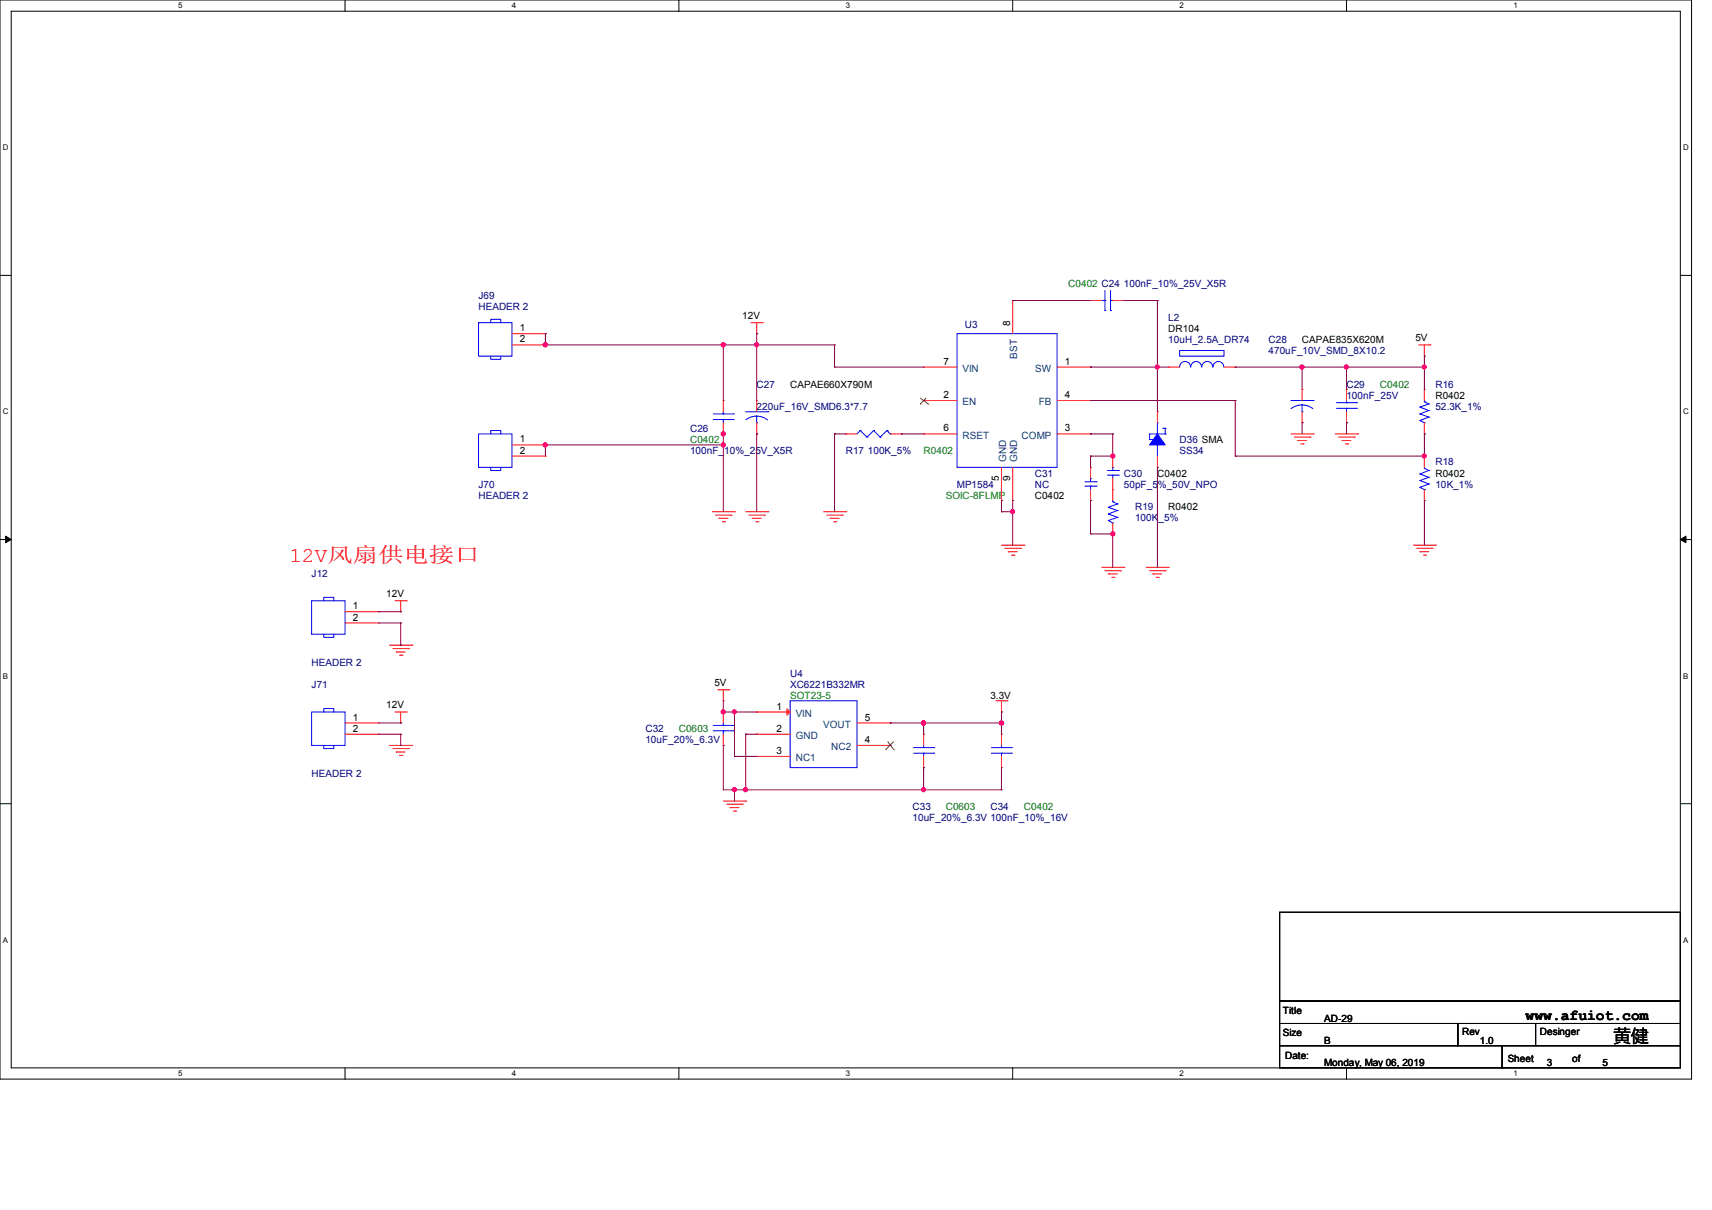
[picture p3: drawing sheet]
<svg xmlns="http://www.w3.org/2000/svg" width="297mm" height="210mm" viewBox="0 0 297 210" stroke-linecap="round" stroke-linejoin="round" font-family="sans-serif">
<path d="M0 0h293.5v187.3h-293.5zM1.9 1.9h289.6v183.4h-289.6z" fill="none" stroke="#000" stroke-width=".17"/>
<g fill="#fff">
<path d="M30.9 .2h.8v1.5h-.8z"/>
<path d="M30.9 185.5h.8v1.6h-.8z"/>
</g>
<path d="M59.9 0v1.9M59.9 185.3v2" fill="none" stroke="#000" stroke-width=".17"/>
<g fill="#fff">
<path d="M88.8 .2h.8v1.5h-.8z"/>
<path d="M88.8 185.5h.8v1.6h-.8z"/>
</g>
<path d="M117.8 0v1.9M117.8 185.3v2" fill="none" stroke="#000" stroke-width=".17"/>
<g fill="#fff">
<path d="M146.7 .2h.8v1.5h-.8z"/>
<path d="M146.7 185.5h.8v1.6h-.8z"/>
</g>
<path d="M175.7 0v1.9M175.7 185.3v2" fill="none" stroke="#000" stroke-width=".17"/>
<g fill="#fff">
<path d="M204.6 .2h.8v1.5h-.8z"/>
<path d="M204.6 185.5h.8v1.6h-.8z"/>
</g>
<path d="M233.6 0v1.9M233.6 185.3v2" fill="none" stroke="#000" stroke-width=".17"/>
<g fill="#fff">
<path d="M262.6 .2h.7v1.5h-.7z"/>
<path d="M262.6 185.5h.7v1.6h-.7z"/>
<path d="M.5 24.8h1v1.6h-1z"/>
<path d="M292 24.8h1v1.6h-1z"/>
<path d="M.5 70.7h1v1.5h-1z"/>
<path d="M292 70.7h1v1.5h-1z"/>
</g>
<path d="M0 47.8h1.9M291.5 47.8h2" fill="none" stroke="#000" stroke-width=".17"/>
<g fill="#fff">
<path d="M.5 116.5h.9v1.6h-.9z"/>
<path d="M292 116.5h.9v1.6h-.9z"/>
</g>
<path d="M0 93.6h1.9M291.5 93.6h2" fill="none" stroke="#000" stroke-width=".17"/>
<path d="M1 93l.9 .6-.9 .6zM291.5 93.6l1-.6v1.2z" fill="#000" stroke="#000" stroke-width=".17"/>
<g fill="#fff">
<path d="M.5 162.4h.9v1.5h-.9z"/>
<path d="M292 162.4h.9v1.5h-.9z"/>
</g>
<path d="M0 139.5h1.9M291.5 139.5h2M222 158.3h69.5v15.4h-69.5zM222 177.6h30.9v3.9h-30.9zM222 173.7h69.5v3.9h-69.5zM252.9 177.6h38.6v3.9h-38.6zM266.4 177.6v3.9M222 181.5h38.6v3.8h-38.6zM260.6 181.5h30.9v3.8h-30.9zM266.4 181.5h.1" fill="none" stroke="#000" stroke-width=".17"/>
<g fill="none" stroke="#f00" stroke-width=".17">
<path d="M88.8 59.9h5.8M88.8 57.9h5.8M94.6 57.9h.1M94.6 59.9h.1M130.3 56h1.9M131.3 57.9h.1M131.3 56v1.9M132.2 56h.1M175.7 52.2h.1M175.7 52.2v5.7M189.2 52.2h.1M189.2 52.2h1.9"/>
<path d="M193 52.2h2M195 52.2h.1M246.1 59.9h2M247.1 59.9v1.9M248.1 59.9h.1M88.8 77.2h5.8M88.8 79.2h5.8M94.6 77.2h.1M94.6 79.2h.1M125.5 69.5h.1M125.5 75.3h.1M125.5 69.5v2"/>
<path d="M125.5 73.4v1.9M131.3 69.5h.1M131.3 75.3h.1M131.3 69.5v2M131.3 73.4v1.9M146.7 75.3h.1M146.7 75.3h2M154.4 75.3h2M156.4 75.3h.1M160.2 69.5h.1M160.2 75.3h.1M160.2 63.7h.1"/>
<path d="M160.2 75.3h5.8M160.2 63.7h5.8M160.2 69.5h5.8M183.4 75.3h5.8M183.4 63.7h5.8M183.4 69.5h5.8M189.2 63.7h.1M189.2 75.3h.1M189.2 69.5h.1M193 79.2h.1M193 79.2v1.9M200.8 71.5h.1"/>
<path d="M200.8 71.5v1.9M200.8 79.2v1.9M202.7 63.7h.1M202.7 63.7h1.9M212.3 63.7h2M214.3 63.7h.1M223.9 75.3h3.9M224.5 75.9h2.7M225.1 76.5h.1M225.1 76.5h1.6M225.7 77h.4M225.9 67.6h.1"/>
<path d="M225.9 73.4h.1M225.9 67.6v1.9M225.9 71.5v1.9M226.1 77h.1M227.2 75.9h.1M227.8 75.3h.1M231.6 75.3h3.9M232.2 75.9h2.7M232.8 76.5h.1M232.8 76.5h1.6M233.4 77h.4M233.6 67.6h.1"/>
<path d="M233.6 73.4h.1M233.6 67.6v1.9M233.6 71.5v1.9M233.8 77h.1M234.9 75.9h.1M235.5 75.3h.1M247.1 61.8h.1M247.1 79.2h.1M247.1 75.3h.1M247.1 67.6h.1M247.1 67.6v1.9M247.1 73.4v1.9"/>
<path d="M247.1 79.2v1.9M123.6 88.8h3.8M124.1 89.4h2.7M124.7 90h.1M124.7 90h1.6M125.3 90.6h.4M125.7 90.6h.1M126.8 89.4h.1M127.4 88.8h.1M129.4 88.8h3.8M129.9 89.4h2.7M130.5 90h.1"/>
<path d="M130.5 90h1.5M131.1 90.6h.4M131.5 90.6h.1M132.6 89.4h.1M133.2 88.8h.1M142.9 88.8h3.8M143.4 89.4h2.7M144 90h.1M144 90h1.6M144.6 90.6h.4M145 90.6h.1M146.1 89.4h.1"/>
<path d="M146.7 88.8h.1M173.7 86.9h.1M173.7 94.6h3.9M173.7 81.1v5.8M174.3 95.2h2.7M174.9 95.8h.1M174.9 95.8h1.5M175.5 96.4h.4M175.7 86.9h.1M175.7 81.1v5.8M175.9 96.4h.1M177 95.2h.1"/>
<path d="M177.6 94.6h.1M189.2 86.9h.1M189.2 81.1h.1M189.2 81.1v1.9M189.2 85v1.9M191.1 98.5h3.9M191.7 99.1h2.7M192.3 99.6h.1M192.3 99.6h1.5M193 92.7h.1M193 85h.1M193 83v3.9"/>
<path d="M193 90.8v1.9M194.4 99.1h.1M195 98.5h.1M198.8 98.5h3.9M199.4 99.1h2.7M200 99.6h.1M200 99.6h1.5M200.8 81.1h.1M202.1 99.1h.1M202.7 98.5h.1M245.2 94.6h3.8M245.7 95.2h2.8"/>
<path d="M246.3 95.8h.1M246.3 95.8h1.6M246.9 96.4h.4M247.1 86.9h.1M247.1 85v1.9M247.3 96.4h.1M248.5 95.2h.1M249 94.6h.1M59.9 106.2h5.8M59.9 108.1h5.8M65.7 106.2h.1M65.7 108.1h.1"/>
<path d="M67.6 112h3.9M68.2 112.6h2.7M68.5 104.3h2M68.7 113.2h.1M68.7 113.2h1.6M69.3 113.7h.4M69.5 106.2h.1M69.5 104.3v1.9M69.7 113.7h.1M70.5 104.3h.1M70.9 112.6h.1M71.5 112h.1"/>
<path d="M124.5 119.7h1.9M125.5 119.7v1.9M126.4 119.7h.1M192.9 100.2h.4M193.3 100.2h.1M200.6 100.2h.4M201 100.2h.1M59.9 125.5h5.8M59.9 127.4h5.8M65.7 125.5h.1M65.7 127.4h.1M67.6 129.4h3.9"/>
<path d="M68.2 129.9h2.7M68.5 123.6h2M68.7 130.5h.1M68.7 130.5h1.6M69.3 131.1h.4M69.5 125.5h.1M69.5 123.6v1.9M69.7 131.1h.1M70.5 123.6h.1M70.9 129.9h.1M71.5 129.4h.1M125.5 121.6h.1"/>
<path d="M125.5 123.6h.1M125.5 129.4h.1M125.5 139h3.9M125.5 123.6v1.9M125.5 127.4v2M126.1 139.6h2.7M128.8 139.6h.1M129.4 139h.1M131.3 123.6h.1M131.3 127.4h.1M131.3 131.3h.1M131.3 123.6h5.8"/>
<path d="M131.3 127.4h5.8M131.3 131.3h5.8M148.7 129.4h5.7M148.7 125.5h5.7M154.4 129.4h.1M154.4 125.5h.1M160.2 127.4h.1M160.2 133.2h.1M160.2 127.4v2M160.2 131.3v1.9M172.8 121.6h1.9M173.7 123.6h.1"/>
<path d="M173.7 127.4h.1M173.7 133.2h.1M173.7 121.6v2M173.7 127.4v2M173.7 131.3v1.9M174.7 121.6h.1M126.7 140.2h.1M126.7 140.2h1.5M127.2 140.8h.4M127.6 140.8h.1"/>
</g>
<g fill="none" stroke="#00f" stroke-width=".17">
<path d="M83 56h5.8v5.8h-5.8zM85.1 56v-.6h1.8v.6M166 57.9h17.4v23.2h-17.4zM191.1 52.2h.6M191.7 53.9h.1M191.7 52.2h.1M191.7 50.4v3.5M192.7 52.2h.1M192.7 53.9h.1M192.7 52.2h.3M192.7 50.4v3.5M83 75.3h5.8v5.8h-5.8z"/>
<path d="M85.1 61.8v.6h1.8v-.6M85.1 75.3v-.6h1.8v.6M123.7 72.8h3.5M123.7 71.8h3.5M125.5 71.8h.1M125.5 72.8h.1M125.5 71.5v.3M125.5 72.8v.6M127.2 72.8h.1M127.2 71.8h.1M129.4 71.5h3.8M131.3 73.4h.1"/>
<path d="M131.3 72.2l1.2 .3 .7 .4M131.3 72.2l-.8 .1-1.1 .5M131.3 72.2v1.2M133.2 71.5h.1M149.2 74.7h.1M149.2 74.7l-.5 .6M149.2 74.7l1.2 1.2M150.4 75.9h.1M151.6 74.7h.1M151.6 74.7l-1.2 1.2M151.6 74.7l1.1 1.2M152.7 75.9h.1"/>
<path d="M153.9 74.7h.1M153.9 74.7l-1.2 1.2M153.9 74.7l.5 .6M154.4 75.3h.1M199.4 76.3h.1M199.4 76.3h.4M199.8 76.3h.1M200.8 77.2h.1M200.8 73.4h.1M200.8 73.4v1.9M200.8 77.2v2M201.8 74.3h.1"/>
<path d="M201.8 74.3h.3M202.1 75.3h.1M202.1 74.3h.1M202.1 75.3h-2.7v1M202.1 74.3v1M204.6 60.8h7.7v1h-7.7zM204.6 63.7a.95 .95 0 0 1 1-1 .95 .95 0 0 1 .9 1M206.6 63.7a.93 .93 0 0 1 .9-1 .93 .93 0 0 1 .9 1M208.5 63.7a.95 .95 0 0 1 .9-1 .95 .95 0 0 1 1 1M210.4 63.7a.93 .93 0 0 1 1-1 .93 .93 0 0 1 .9 1M223.9 69.5h3.9M225.9 71.5h.1"/>
<path d="M225.9 70.3l1.2 .2 .7 .4M225.9 70.3l-.8 .1-1.1 .5M225.9 70.3v1.2M227.8 69.5h.1M231.9 70.9h3.4M231.9 69.9h3.4M233.6 69.9h.1M233.6 70.9h.1M233.6 69.5v.4M233.6 70.9v.6M235.3 70.9h.1M235.3 69.9h.1"/>
<path d="M246.3 70.7h.1M246.3 71.8h.1M246.3 73h.1M246.3 70.7l1.6 .5M246.3 71.8l1.6 .6M246.3 73l.8 .4M247.1 73.4h.1M247.1 69.7h.1M247.1 69.5v.2M247.1 69.7l.8 .4M247.9 70.1h.1M247.9 71.2h.1"/>
<path d="M247.9 72.4h.1M247.9 70.1l-1.6 .6M247.9 71.2l-1.6 .6M247.9 72.4l-1.6 .6M85.1 81.1v.6h1.8v-.6M188.2 84.4h2M188.2 83.6h2M189.2 83h.1M189.2 84.4h.1M189.2 83v.6M189.2 84.4v.6M190.2 84.4h.1"/>
<path d="M190.2 83.6h.1M192.1 82.5h1.9M192.1 81.7h1.9M192.3 88.1h.1M192.3 89.2h.1M192.3 90.3h.1M192.3 88.1l1.5 .5M192.3 89.2l1.5 .6M192.3 90.3l.7 .5M193 90.8h.1M193 87.1h.1M193 81.1h.1"/>
<path d="M193 82.5h.1M193 87.1l.8 .4M193 81.1v.6M193 82.5v.5M193 86.9v.2M193.8 87.5h.1M193.8 88.6h.1M193.8 89.8h.1M193.8 87.5l-1.5 .6M193.8 88.6l-1.5 .6M193.8 89.8l-1.5 .5M194 82.5h.1"/>
<path d="M194 81.7h.1M246.3 82.3h.1M246.3 83.4h.1M246.3 84.6h.1M246.3 82.3l1.6 .5M246.3 83.4l1.6 .6M246.3 84.6l.8 .4M247.1 85h.1M247.1 81.3h.1M247.1 81.3l.8 .4M247.1 81.1v.2M247.9 81.7h.1"/>
<path d="M247.9 82.8h.1M247.9 84h.1M247.9 81.7l-1.6 .6M247.9 82.8l-1.6 .6M247.9 84l-1.6 .6M54.1 104.3h5.8v5.8h-5.8zM56.2 104.3v-.6h1.7v.6M56.2 110.1v.5h1.7v-.5M54.1 123.6h5.8v5.8h-5.8zM56.2 123.6v-.6h1.7v.6M56.2 129.4v.5h1.7v-.5M123.7 126.8h3.5"/>
<path d="M123.7 125.9h3.5M125.5 125.9h.1M125.5 126.8h.1M125.5 125.5v.4M125.5 126.8v.6M127.2 126.8h.1M127.2 125.9h.1M137.1 121.6h11.6v11.6h-11.6zM158.5 130.7h3.5M158.5 129.8h3.5M160.2 129.8h.1M160.2 130.7h.1"/>
<path d="M160.2 129.4v.4M160.2 130.7v.6M162 130.7h.1M162 129.8h.1M172 130.7h3.5M172 129.8h3.5M173.7 129.8h.1M173.7 130.7h.1M173.7 129.4v.4M173.7 130.7v.6M175.5 130.7h.1M175.5 129.8h.1"/>
</g>
<path d="M200.8 75.3l1.3 1.9h-2.7z" fill-rule="evenodd" fill="#00f" stroke="#00f" stroke-width=".17"/>
<path d="M136.5 123l.6 .6-.6 .5z" fill="#f00" stroke="#f00" stroke-width=".17"/>
<path d="M159.6 70.1h.1M159.6 69.1l1.4 1M160.7 69.1l-1.1 1M161 70.1h.1M153.6 130.1h.1M154 128.7l1 1.4M155 130.1h.1M155 128.7l-1.4 1.4" fill="none" stroke="#804000" stroke-width=".17"/>
<g fill="none" stroke="#800040" stroke-width=".17">
<path d="M94.6 59.9h.1M94.6 57.9h.1M94.6 59.9h50.2M94.6 57.9v2M125.5 59.9h.1M125.5 59.9v9.6M131.3 59.9h.1M131.3 57.9h.1M131.3 57.9v11.6M144.8 59.9h.1M144.8 59.9v3.8M175.7 52.2h.1"/>
<path d="M175.7 52.2h13.5M195 52.2h.1M195 52.2h5.8M200.8 52.2h.1M200.8 52.2v19.3M94.6 77.2h.1M94.6 77.2h30.9M94.6 77.2v2M125.5 77.2h.1M125.5 75.3h.1M125.5 75.3v13.5M131.3 75.3h.1"/>
<path d="M131.3 75.3v13.5M144.8 75.3h.1M144.8 63.7h.1M144.8 75.3v13.5M144.8 63.7h15.4M144.8 75.3h1.9M156.4 75.3h.1M156.4 75.3h3.8M189.2 63.7h.1M189.2 75.3h.1M189.2 79.2h.1M189.2 69.5h.1"/>
<path d="M189.2 63.7h13.5M189.2 75.3h3.8M189.2 79.2v1.9M189.2 69.5h25.1M193 75.3h.1M193 75.3v3.9h-3.8M200.8 63.7h.1M214.3 79.2h.1M214.3 63.7h.1M214.3 69.5h.1M214.3 63.7h32.8M214.3 69.5v9.7"/>
<path d="M225.9 73.4h.1M225.9 63.7h.1M225.9 63.7v3.9M225.9 73.4v1.9M233.6 63.7h.1M233.6 73.4h.1M233.6 63.7v3.9M233.6 73.4v1.9M247.1 63.7h.1M247.1 75.3h.1M247.1 61.8h.1M247.1 75.3v3.9h-32.8"/>
<path d="M247.1 61.8v5.8M173.7 88.8h.1M173.7 86.9h.1M173.7 88.8h2M173.7 86.9v1.9M175.7 88.8h.1M175.7 86.9h.1M175.7 86.9v7.7M189.2 92.7h.1M189.2 86.9h.1M189.2 86.9v5.8M189.2 92.7h3.8"/>
<path d="M193 92.7h.1M193 92.7v5.8M200.8 81.1h.1M200.8 81.1v17.4M247.1 86.9h.1M247.1 86.9v7.7M65.7 106.2h3.8M65.7 108.1h3.8M69.5 106.2h.1M69.5 108.1h.1M69.5 112h.1M69.5 108.1v3.9"/>
<path d="M65.7 125.5h3.8M65.7 127.4h3.8M69.5 125.5h.1M69.5 127.4h.1M69.5 129.4h.1M69.5 127.4v2M125.5 129.4h.1M125.5 123.6h.1M125.5 121.6v2M125.5 129.4v7.7h48.2M125.5 123.6h5.8M127.4 137.1h.1"/>
<path d="M127.4 123.6h.1M127.4 131.3h.1M127.4 123.6v7.7M127.4 137.1v1.9M127.4 131.3h3.9M129.4 137.1h.1M129.4 127.4h.1M129.4 127.4h1.9M129.4 127.4v9.7M154.4 125.5h.1M154.4 125.5h19.3M160.2 125.5h.1"/>
<path d="M160.2 137.1h.1M160.2 133.2h.1M160.2 125.5v1.9M160.2 133.2v3.9M173.7 123.6h.1M173.7 125.5h.1M173.7 137.1h.1M173.7 123.6v3.8M173.7 133.2v3.9"/>
</g>
<g fill="#f0f" stroke="#f0f" stroke-width=".17">
<circle cx="247.1" cy="79.1" r=".36"/>
<circle cx="200.8" cy="63.7" r=".36"/>
<circle cx="175.7" cy="88.8" r=".36"/>
<circle cx="193" cy="79.1" r=".37"/>
<circle cx="193" cy="92.6" r=".37"/>
<circle cx="233.6" cy="63.7" r=".36"/>
<circle cx="247.1" cy="63.7" r=".36"/>
<circle cx="225.9" cy="63.7" r=".37"/>
<circle cx="131.3" cy="59.8" r=".36"/>
<circle cx="94.6" cy="59.8" r=".36"/>
<circle cx="125.5" cy="59.8" r=".37"/>
<circle cx="173.7" cy="125.5" r=".38"/>
<circle cx="160.2" cy="125.5" r=".37"/>
<circle cx="129.3" cy="137.1" r=".37"/>
<circle cx="160.2" cy="137.1" r=".36"/>
<circle cx="127.4" cy="137.1" r=".36"/>
<circle cx="127.4" cy="123.5" r=".36"/>
<circle cx="125.5" cy="123.5" r=".37"/>
<circle cx="125.5" cy="77.2" r=".38"/>
<circle cx="94.6" cy="77.2" r=".37"/>
<circle cx="125.5" cy="75.3" r=".37"/>
</g>
<text font-size="3.6" fill="#f00" x="50.2" y="97.5">12V风扇供电接口</text>
<text font-size="3" x="279.9" y="180.8">黄健</text>
<text font-size="2.7" x="264.7" y="177">www.afuiot.com</text>
<g font-size="1.7" fill="#000080">
<text x="83" y="51.8">J69</text>
<text x="83" y="53.8">HEADER 2</text>
<text x="195" y="49.9">100nF_10%_25V_X5R</text>
<text x="167.4" y="56.9">U3</text>
<text x="202.7" y="55.7">L2</text>
<text x="202.7" y="59.5">10uH_2.5A_DR74</text>
<text x="220.1" y="59.5">C28</text>
<text x="220.1" y="61.5">470uF_10V_SMD_8X10.2</text>
<text x="131.3" y="67.3">C27</text>
<text x="131.3" y="71.1">220uF_16V_SMD6.3*7.7</text>
<text x="233.6" y="67.3">C29</text>
<text x="233.6" y="69.2">100nF_25V</text>
<text x="249" y="67.3">R16</text>
<text x="249" y="71.1">52.3K_1%</text>
<text x="119.7" y="75">C26</text>
<text x="204.6" y="76.9">D36 SMA</text>
<text x="119.7" y="78.8">100nF_10%_25V_X5R</text>
<text x="146.7" y="78.8">R17</text>
<text x="150.6" y="78.8">100K_5%</text>
<text x="179.5" y="82.7">C31</text>
<text x="195" y="82.7">C30</text>
<text x="204.6" y="78.8">SS34</text>
<text x="249" y="80.8">R18</text>
<text x="83" y="84.6">J70</text>
<text x="83" y="86.6">HEADER 2</text>
<text x="166" y="84.6">MP1584</text>
<text x="179.5" y="84.6">NC</text>
<text x="195" y="84.6">50pF_5%_50V_NPO</text>
<text x="196.9" y="88.5">R19</text>
<text x="249" y="84.6">10K_1%</text>
<text x="196.9" y="90.4">100K_5%</text>
<text x="54.1" y="100.1">J12</text>
<text x="54.1" y="115.5">HEADER 2</text>
<text x="54.1" y="119.4">J71</text>
<text x="137.1" y="117.4">U4</text>
<text x="137.1" y="119.4">XC6221B332MR</text>
<text x="112" y="127.1">C32</text>
<text x="112" y="129">10uF_20%_6.3V</text>
<text x="54.1" y="134.8">HEADER 2</text>
<text x="158.3" y="140.6">C33</text>
<text x="158.3" y="142.5">10uF_20%_6.3V 100nF_10%_16V</text>
<text x="171.8" y="140.6">C34</text>
</g>
<g font-size="1.7" fill="#008000">
<text x="185.3" y="49.9">C0402 C24</text>
<text x="239.4" y="67.3">C0402</text>
<text x="119.7" y="76.9">C0402</text>
<text x="160.2" y="78.8">R0402</text>
<text x="164.1" y="86.6">SOIC-8FLMP</text>
<text x="137.1" y="121.3">SOT23-5</text>
<text x="117.8" y="127.1">C0603</text>
<text x="164.1" y="140.6">C0603</text>
<text x="177.6" y="140.6">C0402</text>
</g>
<g font-size="1.7">
<text x="90.2" y="57.5">1</text>
<text x="90.2" y="59.4">2</text>
<text x="128.8" y="55.3">12V</text>
<text x="175.2" y="56.6" transform="rotate(-90 175.2 56.6)">8</text>
<text x="202.7" y="57.6">DR104</text>
<text x="225.9" y="59.5">CAPAE835X620M</text>
<text x="245.6" y="59.1">5V</text>
<text x="163.7" y="63.3">7</text>
<text x="184.7" y="63.3">1</text>
<text x="137.1" y="67.3">CAPAE660X790M</text>
<text x="163.7" y="69.1">2</text>
<text x="184.7" y="69.1">4</text>
<text x="249" y="69.2">R0402</text>
<text x="90.2" y="76.8">1</text>
<text x="163.7" y="74.9">6</text>
<text x="184.7" y="74.9">3</text>
<text x="90.2" y="78.7">2</text>
<text x="173.3" y="83.4" transform="rotate(-90 173.3 83.4)">5</text>
<text x="175.2" y="83.4" transform="rotate(-90 175.2 83.4)">9</text>
<text x="200.8" y="82.7">C0402</text>
<text x="249" y="82.7">R0402</text>
<text x="179.5" y="86.6">C0402</text>
<text x="202.7" y="88.5">R0402</text>
<text x="61.2" y="105.7">1</text>
<text x="61.2" y="107.7">2</text>
<text x="67" y="103.5">12V</text>
<text x="123.9" y="119">5V</text>
<text x="61.2" y="125.1">1</text>
<text x="67" y="122.9">12V</text>
<text x="134.7" y="123.1">1</text>
<text x="150" y="125.1">5</text>
<text x="171.8" y="121.3">3.3V</text>
<text x="61.2" y="127">2</text>
<text x="134.7" y="127">2</text>
<text x="134.7" y="130.9">3</text>
<text x="150" y="128.9">4</text>
<text x="222.6" y="179.8">Size</text>
<text x="222.6" y="175.9">Title</text>
<text x="229.7" y="177.3">AD-29</text>
<text x="253.6" y="179.6">Rev</text>
<text x="267.1" y="179.6">Desinger</text>
<text x="222.9" y="183.9">Date:</text>
<text x="229.7" y="181.1">B</text>
<text x="229.7" y="185">Monday, May 06, 2019</text>
<text x="256.7" y="181.1">1.0</text>
<text x="261.6" y="184.2">Sheet</text>
<text x="268.3" y="185">3</text>
<text x="272.8" y="184.2">of</text>
<text x="278" y="185">5</text>
</g>
<g font-size="1.7" fill="#004080">
<text x="167" y="64.5">VIN</text>
<text x="176.5" y="62.2" transform="rotate(-90 176.5 62.2)">BST</text>
<text x="179.6" y="64.5">SW</text>
<text x="167" y="70.3">EN</text>
<text x="180.2" y="70.3">FB</text>
<text x="167" y="76.1">RSET</text>
<text x="177.2" y="76.1">COMP</text>
<text x="174.5" y="80.1" transform="rotate(-90 174.5 80.1)">GND</text>
<text x="176.5" y="80.1" transform="rotate(-90 176.5 80.1)">GND</text>
<text x="138" y="124.4">VIN</text>
<text x="138" y="128.2">GND</text>
<text x="142.8" y="126.3">VOUT</text>
<text x="144.2" y="130.2">NC2</text>
<text x="138" y="132.1">NC1</text>
</g>
<g font-size="1.4">
<text x="30.9" y="1.4">5</text>
<text x="88.8" y="1.4">4</text>
<text x="146.7" y="1.4">3</text>
<text x="204.6" y="1.4">2</text>
<text x="262.6" y="1.4">1</text>
<text x=".5" y="26.1">D</text>
<text x="292" y="26.1">D</text>
<text x=".5" y="71.9">C</text>
<text x="292" y="71.9">C</text>
<text x=".5" y="117.8">B</text>
<text x="292" y="117.8">B</text>
<text x=".5" y="163.6">A</text>
<text x="292" y="163.6">A</text>
<text x="30.9" y="186.8">5</text>
<text x="88.8" y="186.8">4</text>
<text x="146.7" y="186.8">3</text>
<text x="204.6" y="186.8">2</text>
<text x="262.6" y="186.8">1</text>
</g>
</svg>
